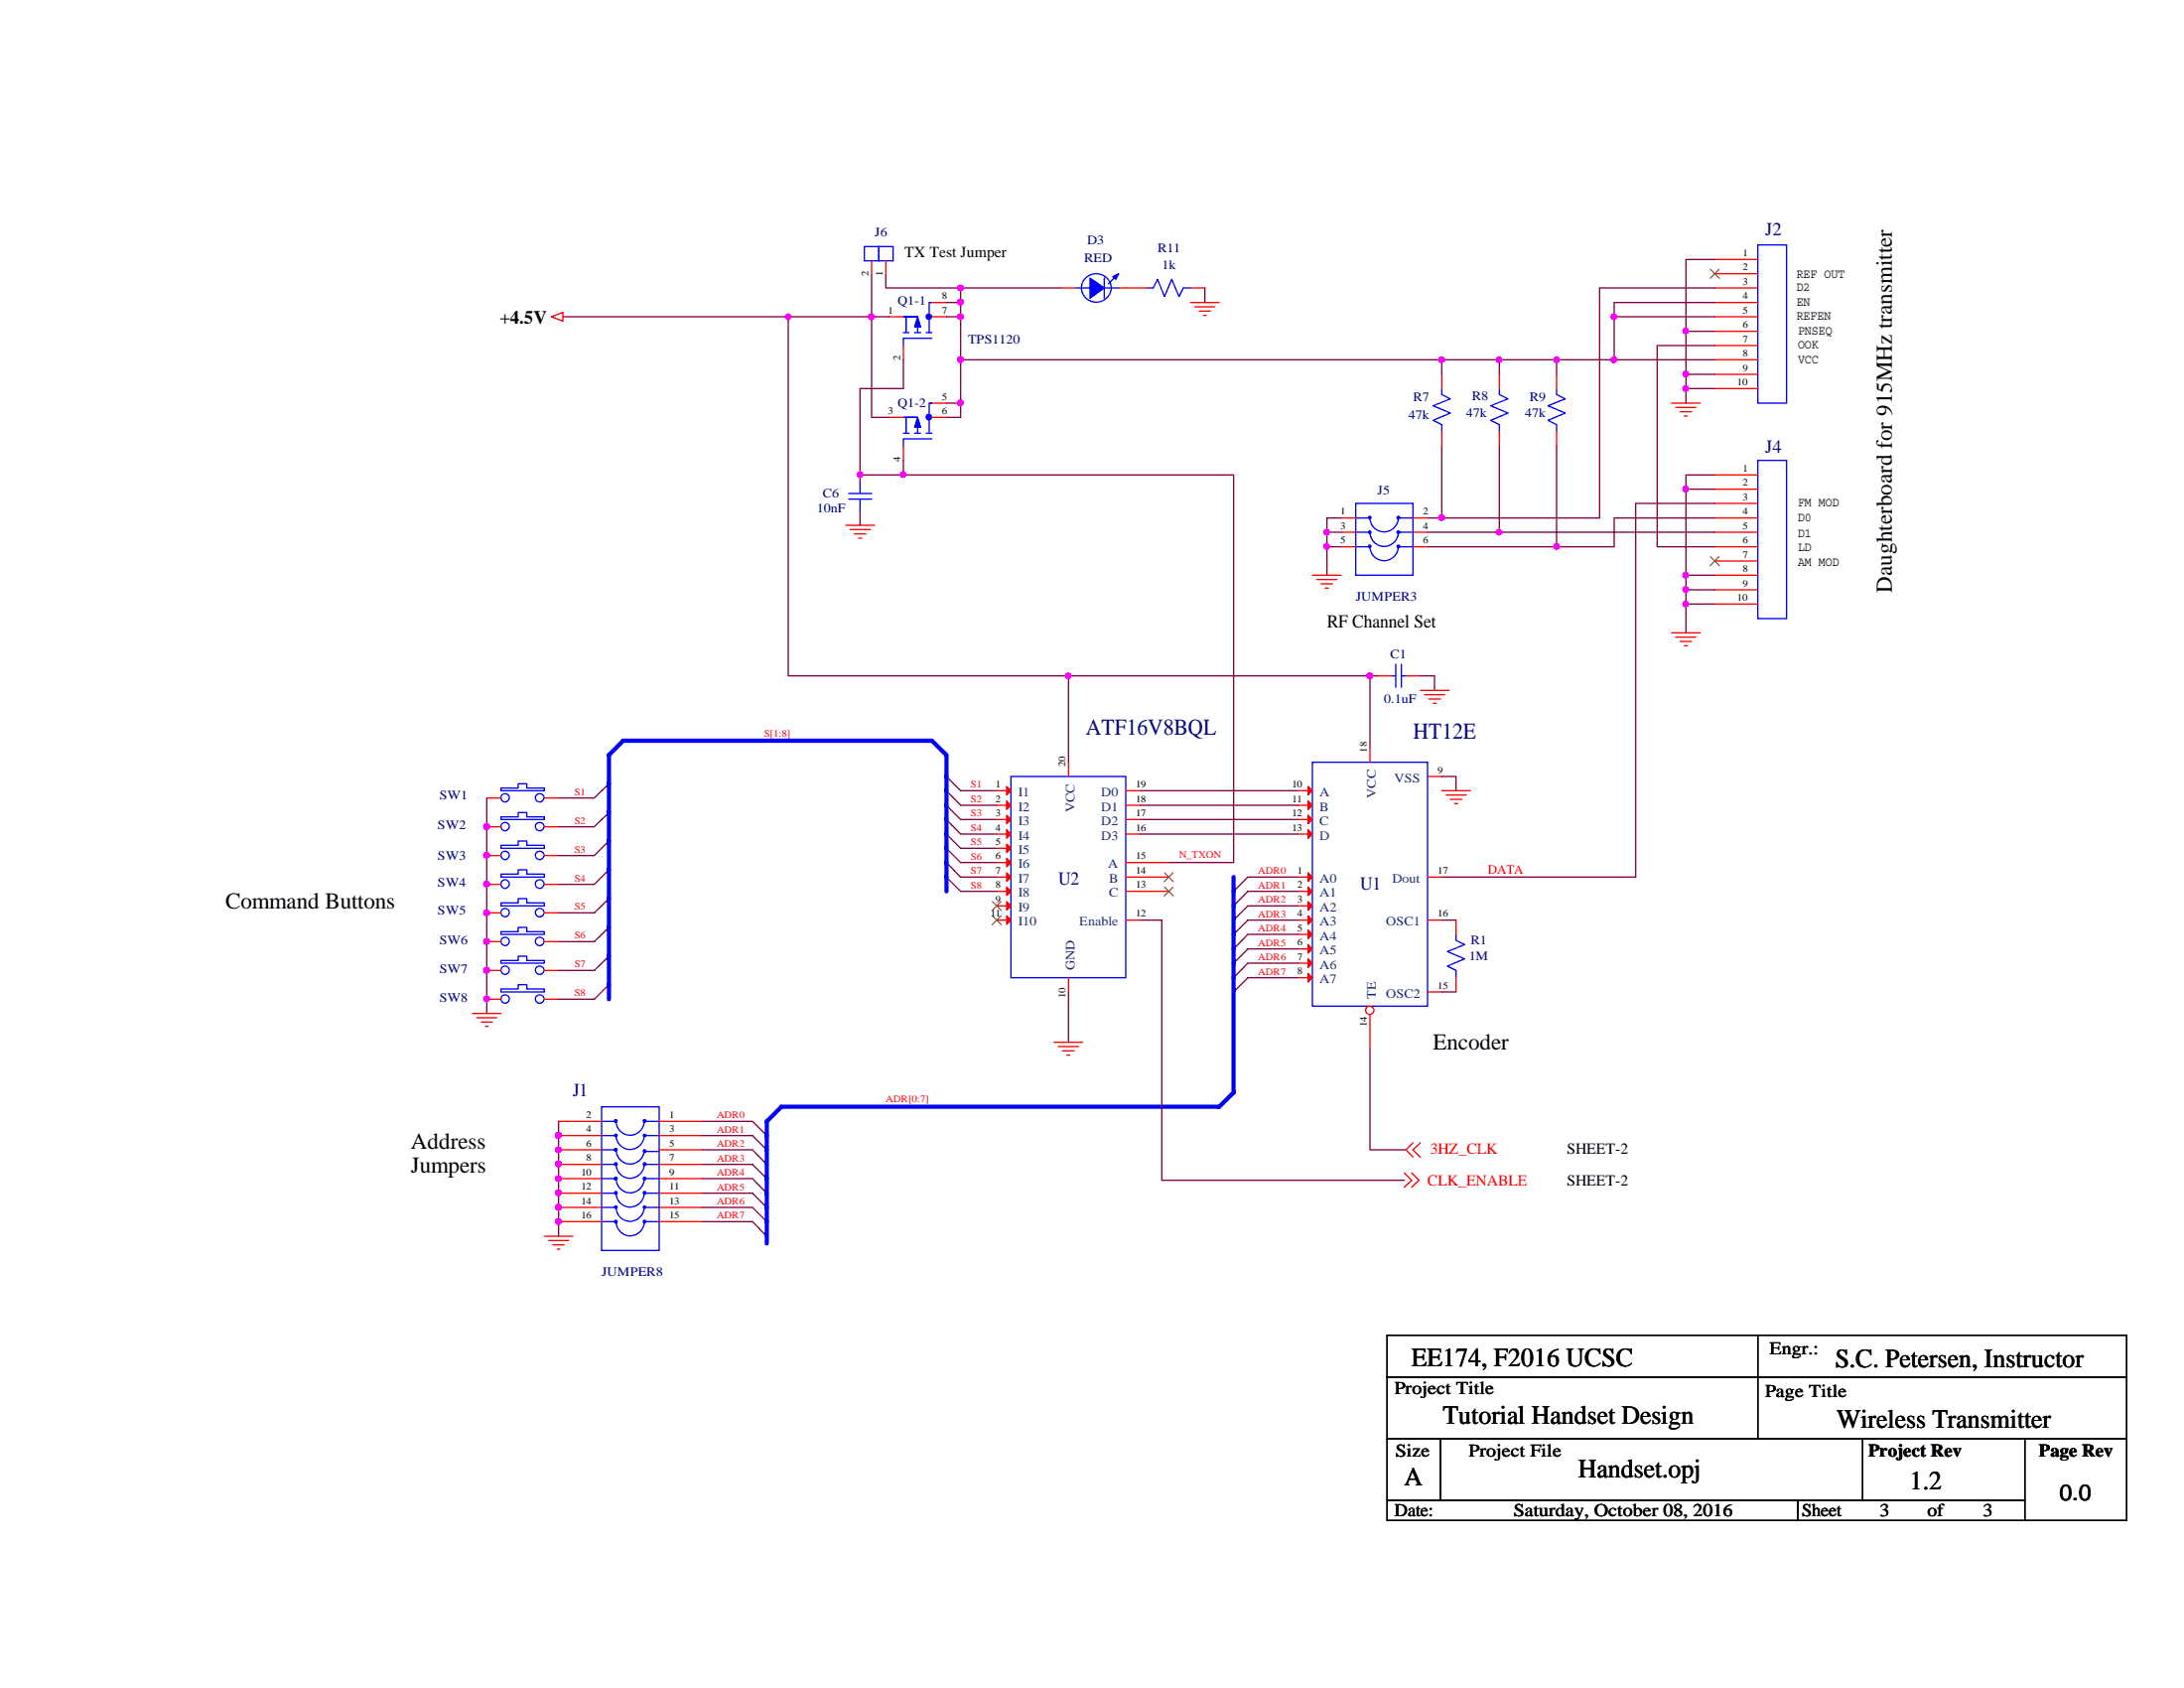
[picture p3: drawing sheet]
<svg xmlns="http://www.w3.org/2000/svg" width="279mm" height="216mm" viewBox="0 0 279 216" stroke-linecap="round" stroke-linejoin="round" font-family="sans-serif">
<g fill="none" stroke="#f00" stroke-width=".17">
<path d="M111.5 33.4v1.8M113.3 33.4v1.8M119.2 38.7h1.9M135.8 36.8h1.8M143.1 36.8h1.8M152.3 38.7h3.7M152.9 39.2h2.5M153.4 39.8h1.5M70.5 40.5l1.5-.5v1.1zM72 40.5h.4M113.7 40.5h1.9M113.7 53.4h1.9"/>
<path d="M115.6 44.2v1.8M115.6 57.1v1.8M119.2 40.5h1.9M119.2 53.4h1.9M119.2 51.6h1.9M154 40.3h.3M184.4 55.2v1.9M184.4 47.9v1.8M199.1 55.2v1.9M199.1 47.9v1.8M213.8 51.6h3.7M214.4 52.1h2.6"/>
<path d="M214.9 52.7h1.5M215.5 53.2h.4M108.2 67.2h3.7M108.8 67.7h2.5M109.3 68.3h1.5M109.9 68.8h.3M110 61.6h.1M110 65.3h.1M167.9 73.6h3.7M168.4 74.1h2.6M169 74.7h1.5M169.5 75.2h.4"/>
<path d="M171.6 66.3h1.8M171.6 68.1h1.8M171.6 69.9h1.8M180.8 66.3h1.8M180.8 68.1h1.8M180.8 69.9h1.8M136.7 97.5v1.8M181.7 88.3h3.7M182.2 88.9h2.6M182.8 89.4h1.5M183.3 90h.4M213.8 80.9h3.7"/>
<path d="M214.4 81.5h2.6M214.9 82h1.5M215.5 82.6h.4M62.3 109.4h1.8M62.3 113.1h1.8M62.3 116.8h1.8M64.1 111.3h.1M64.1 114.9h.1M64.1 118.6h.1M69.6 109.4h1.9M69.6 111.3h.1M69.6 113.1h1.9"/>
<path d="M69.6 114.9h.1M69.6 116.8h1.9M69.6 118.6h.1M127.5 101.1h1.8M127.5 117.7h1.8M127.5 103h1.8M127.5 104.8h1.8M127.5 106.7h1.8M127.5 108.5h1.8M127.5 110.3h1.8M127.5 112.2h1.8M127.5 114h1.8"/>
<path d="M127.5 115.9h1.8M144 117.7h1.9M144 114h5.5M144 112.2h5.5M144 110.3h5.5M144 106.7h1.9M144 104.8h1.9M144 103h1.9M144 101.1h1.9M184.4 101.1h3.7M185 101.7h2.6M185.5 102.2h1.5"/>
<path d="M186.1 102.8h.4M60.5 129.6h3.6M61 130.2h2.5M61.6 130.7h1.4M62.1 131.3h.3M62.3 120.4h1.8M62.3 124.1h1.8M64.1 122.3h.1M64.1 125.9h.1M69.6 120.4h1.9M69.6 122.3h.1M69.6 124.1h1.9"/>
<path d="M69.6 125.9h.1M134.8 133.3h3.7M135.4 133.9h2.6M135.9 134.4h1.5M136.5 135h.4M136.7 125.1v1.8M69.6 158.1h3.7M70.2 158.7h2.5M70.7 159.2h1.5M71.3 159.8h.3M71.5 143.4h5.5M71.5 145.2h5.5"/>
<path d="M71.5 147.1h5.5M71.5 148.9h5.5M71.5 150.7h5.5M71.5 152.6h5.5M71.5 154.4h5.5M71.5 156.3h5.5M84.3 143.4h5.5M84.3 145.2h5.5M84.3 147.1h5.5M84.3 148.9h5.5M84.3 150.7h5.5M84.3 152.6h5.5"/>
<path d="M84.3 154.4h5.5M84.3 156.3h5.5M179.7 150l.9 1-.9 .8M180.6 150l.9 1-.9 .8M180.8 146.2l-.9 .9 .9 .9M181.7 146.2l-.9 .9 .9 .9"/>
</g>
<g fill="none" stroke="#800040" stroke-width=".17">
<path d="M121.1 99.3l1.8 1.8M77.9 100.2l-1.9 1.9M77.9 103.9l-1.9 1.8M77.9 107.6l-1.9 1.8M77.9 111.3l-1.9 1.8M77.9 114.9l-1.9 1.9M77.9 118.6l-1.9 1.8M121.1 101.1l1.8 1.9M121.1 103l1.8 1.8M121.1 104.8l1.8 1.9M121.1 106.7l1.8 1.8M121.1 108.5l1.8 1.8"/>
<path d="M121.1 110.3l1.8 1.9M121.1 112.2l1.8 1.8M159.6 112.2l-1.8 1.8M159.6 114l-1.8 1.9M159.6 115.9l-1.8 1.8M159.6 117.7l-1.8 1.8M159.6 119.5l-1.8 1.9M77.9 122.3l-1.9 1.8M77.9 125.9l-1.9 1.9M159.6 121.4l-1.8 1.8M159.6 123.2l-1.8 1.9M159.6 125.1l-1.8 1.8"/>
<path d="M96.3 143.4l1.8 1.8M96.3 145.2l1.8 1.9M96.3 147.1l1.8 1.8M96.3 148.9l1.8 1.8M96.3 150.7l1.8 1.9M96.3 152.6l1.8 1.8M96.3 154.4l1.8 1.9M96.3 156.3l1.8 1.8"/>
</g>
<path d="M177.5 170.8h94.6v5.3h-94.6zM177.5 176.1h94.6v7.9h-94.6zM224.9 170.8v13.2M177.5 184v7.9M177.5 191.9h52.5v2.6h-52.5zM184.3 184v7.9M230 191.9h29v2.6h-29zM238.3 184v7.9M259 184v7.9M259 194.5h13.1M272.1 184v10.3" fill="none" stroke="#000" stroke-width=".17"/>
<g fill="none" stroke="#00f" stroke-width=".17">
<path d="M110.6 31.5h1.8v1.9h-1.8zM112.4 31.5h1.9v1.9h-1.9zM119 38.7h.2h-.3v3.8M137.6 36.8h1.8M138.9 35.5a1.86 1.86 0 0 1 2.6 0 1.86 1.86 0 0 1 .1 2.6 1.86 1.86 0 0 1-2.6 .1 1.86 1.86 0 0 1-.1-2.7zM141.3 35.6v2.5M141.3 36.8h1.8M142.9 35.2l-1.1 1.1M115.6 42.5h.7M115.6 55.4h.7M115.6 40.5h1.8M115.6 53.4h1.8"/>
<path d="M115.9 40.7v1.7M115.9 40.5v2M115.9 53.6v1.6M115.9 53.4v2M117 42.5h.8M117 55.4h.8M117.4 41.4v1.1M117.4 54.3v1.1M118.5 42.5h.7M118.5 55.4h.7M118.9 40.5h.3M118.9 53.4h.3"/>
<path d="M119 51.6h.2h-.3v3.8M119.2 43.3h-3.6v.9M119.2 56.1h-3.6v1M184.4 49.7v.8l1.1 .5-2.2 .9 2.2 .9-2.2 1 1.1 .5v.9M199.1 49.7v.8l1.1 .5-2.2 .9 2.2 .9-2.2 1 1.1 .5v.9M108.6 63.8h2.9M108.6 63.1h2.9M110 61.6v1.5M110 63.8v1.5M173.4 64.4h7.4v9.2h-7.4zM173.4 68.1h1.9a1.82 1.82 0 0 0 1.8 1.8 1.82 1.82 0 0 0 1.8-1.8M173.4 66.3h1.9a1.82 1.82 0 0 0 1.8 1.7 1.82 1.82 0 0 0 1.8-1.7"/>
<path d="M173.4 69.9h1.9a1.82 1.82 0 0 0 1.8 1.8 1.82 1.82 0 0 0 1.8-1.8M178.9 66.3h1.9M178.9 68.1h1.9M178.9 69.9h1.9M129.3 99.3h14.7v25.8h-14.7zM167.9 97.5h14.7v31.2h-14.7zM64.1 108.1h2.2v-.5h1.1v.5h2.2v.4h-5.5zM64.1 111.8h2.2v-.5h1.1v.5h2.2v.4h-5.5zM64.1 115.5h2.2v-.6h1.1v.6h2.2v.4h-5.5zM64.1 119.2h2.2v-.6h1.1v.6h2.2v.3h-5.5zM64.1 122.9h2.2v-.6h1.1v.6h2.2v.3h-5.5zM77 154.4h1.8a1.8 1.8 0 0 0 1.8 1.8 1.8 1.8 0 0 0 1.8-1.8"/>
<path d="M77 141.6h7.3v18.3h-7.3zM77 148.9h1.8a1.8 1.8 0 0 0 1.8 1.8 1.8 1.8 0 0 0 1.8-1.8M77 150.7h1.8a1.8 1.8 0 0 0 1.8 1.9 1.8 1.8 0 0 0 1.8-1.9M77 152.6h1.8a1.8 1.8 0 0 0 1.8 1.8 1.8 1.8 0 0 0 1.8-1.8M77 145.2h1.8a1.8 1.8 0 0 0 1.8 1.8 1.8 1.8 0 0 0 1.8-1.8M77 147.1h1.8a1.8 1.8 0 0 0 1.8 1.8 1.8 1.8 0 0 0 1.8-1.8M77 143.4h1.8a1.8 1.8 0 0 0 1.8 1.8 1.8 1.8 0 0 0 1.8-1.8M77 156.3h1.8a1.8 1.8 0 0 0 1.8 1.8 1.8 1.8 0 0 0 1.8-1.8M82.5 154.4h1.8M82.5 148.9h1.8M82.5 150.7h1.8M82.5 152.6h1.8"/>
<path d="M82.5 147.3h1.8M82.5 145.2h1.8M82.5 143.4h1.8M82.5 156.3h1.8"/>
<circle cx="64.6" cy="113.1" r=".55"/>
<circle cx="64.6" cy="116.7" r=".54"/>
<circle cx="64.6" cy="109.4" r=".54"/>
<circle cx="69" cy="113.1" r=".56"/>
<circle cx="69.1" cy="109.4" r=".55"/>
<circle cx="69.1" cy="116.7" r=".55"/>
<circle cx="64.6" cy="120.4" r=".54"/>
<circle cx="64.6" cy="124.1" r=".54"/>
<circle cx="69.1" cy="120.4" r=".55"/>
<circle cx="69.1" cy="124.1" r=".55"/>
</g>
<g fill="#00f" stroke="#00f" stroke-width=".17">
<path d="M78.7 145.1h.2v.2h-.2z" fill-rule="evenodd"/>
<path d="M78.7 143.3h.2v.2h-.2z" fill-rule="evenodd"/>
<path d="M82.3 143.3h.3v.2h-.3z" fill-rule="evenodd"/>
<path d="M82.3 145.1h.3v.2h-.3z" fill-rule="evenodd"/>
<path d="M82.3 147.1h.3v.3h-.3z" fill-rule="evenodd"/>
<path d="M78.7 146.9h.2v.3h-.2z" fill-rule="evenodd"/>
<path d="M78.7 148.8h.2v.2h-.2z" fill-rule="evenodd"/>
<path d="M82.3 148.8h.3v.2h-.3z" fill-rule="evenodd"/>
<path d="M78.7 150.6h.2v.3h-.2z" fill-rule="evenodd"/>
<path d="M82.3 150.6h.3v.3h-.3z" fill-rule="evenodd"/>
<path d="M78.7 152.4h.2v.3h-.2z" fill-rule="evenodd"/>
<path d="M82.3 152.4h.3v.3h-.3z" fill-rule="evenodd"/>
<path d="M78.7 154.3h.2v.2h-.2z" fill-rule="evenodd"/>
<path d="M82.3 154.3h.3v.2h-.3z" fill-rule="evenodd"/>
<path d="M78.7 156.1h.2v.3h-.2z" fill-rule="evenodd"/>
<path d="M82.3 156.1h.3v.3h-.3z" fill-rule="evenodd"/>
<path d="M178.8 67.9h.2v.3h-.2z" fill-rule="evenodd"/>
<path d="M178.8 66.1h.2v.2h-.2z" fill-rule="evenodd"/>
<path d="M175.1 66.1h.2v.2h-.2z" fill-rule="evenodd"/>
<path d="M175.1 67.9h.2v.3h-.2z" fill-rule="evenodd"/>
<path d="M178.8 69.8h.2v.2h-.2z" fill-rule="evenodd"/>
<path d="M175.1 69.8h.2v.2h-.2z" fill-rule="evenodd"/>
<path d="M117.4 40.5l.4 1.3h-.8z" fill-rule="evenodd"/>
<path d="M139.4 35.6l1.9 1.2-1.9 1.3z" fill-rule="evenodd"/>
<path d="M142.4 35.4l.7-.4-.4 .7z" fill-rule="evenodd"/>
<path d="M117.4 53.4l.4 1.3h-.8z" fill-rule="evenodd"/>
<circle cx="118.8" cy="40.5" r=".34"/>
<circle cx="118.8" cy="53.4" r=".35"/>
</g>
<g fill="#f00" stroke="#f00" stroke-width=".17">
<path d="M128.8 100.6l.5 .5-.5 .6z"/>
<path d="M128.8 117.1l.5 .6-.5 .5z"/>
<path d="M128.8 102.4l.5 .6-.5 .5z"/>
<path d="M128.8 104.3l.5 .5-.5 .6z"/>
<path d="M128.8 106.1l.5 .6-.5 .5z"/>
<path d="M128.8 107.9l.5 .6-.5 .6z"/>
<path d="M128.8 109.8l.5 .5-.5 .6z"/>
<path d="M128.8 111.6l.5 .6-.5 .5z"/>
<path d="M128.8 113.5l.5 .5-.5 .6z"/>
<path d="M128.8 115.3l.5 .6-.5 .5z"/>
</g>
<path d="M127 117.1l1.1 1.2M127 115.3l1.1 1.2M128.1 117.1l-1.2 1.2M128.1 115.3l-1.2 1.2M149 113.5l1.1 1.1M149 111.6l1.1 1.2M150.1 113.5l-1.2 1.1M150.1 111.6l-1.2 1.2" fill="none" stroke="#804000" stroke-width=".13"/>
<circle cx="175.2" cy="129.2" r=".54" fill="#fff" stroke="#f00" stroke-width=".17"/>
<g fill="none" stroke="#f00" stroke-width=".17">
<path d="M144.9 36.8h1.9M152.3 36.8h1.8M219.4 33.2h5.5M219.4 35h5.5M219.4 36.8h5.5M219.4 38.7h5.5M191.8 55.2v1.9M191.8 47.9v1.8M219.4 40.5h5.5M219.4 42.4h5.5M219.4 44.2h5.5M219.4 46h5.5"/>
<path d="M219.4 47.9h5.5M219.4 49.7h5.5M219.4 60.7h5.5M219.4 62.6h5.5M219.4 64.4h5.5M219.4 66.3h5.5M219.4 68.1h5.5M219.4 69.9h5.5M219.4 71.8h5.5M219.4 73.6h5.5M219.4 75.4h5.5M219.4 77.3h5.5"/>
<path d="M175.3 95.6v1.9M176.2 86.4h1.8M179.9 86.4h1.8M182.6 99.3h1.8M62.3 105.7h1.8M62.3 102.1h1.8M64.1 107.6h.1M64.1 103.9h.1M69.6 105.7h1.9M69.6 107.6h.1M69.6 102.1h1.9M69.6 103.9h.1"/>
<path d="M166.1 103h1.8M166.1 104.8h1.8M166.1 106.7h1.8M166.1 112.2h1.8M166.1 114h1.8M166.1 115.9h1.8M166.1 117.7h1.8M166.1 119.5h1.8M166.1 101.1h1.8M182.6 117.7h1.8M182.6 112.2h1.8M186.3 117.7v1.8"/>
<path d="M62.3 127.8h1.8M64.1 129.6h.1M69.6 127.8h1.9M69.6 129.6h.1M166.1 125.1h1.8M166.1 121.4h1.8M166.1 123.2h1.8M175.3 129.8v4.4M182.6 126.9h1.8M186.3 125.1v1.8"/>
</g>
<g fill="#f00" stroke="#f00" stroke-width=".17">
<path d="M167.3 102.4l.6 .6-.6 .5z"/>
<path d="M167.3 104.3l.6 .5-.6 .6z"/>
<path d="M167.3 106.1l.6 .6-.6 .5z"/>
<path d="M167.3 124.5l.6 .6-.6 .5z"/>
<path d="M167.3 111.6l.6 .6-.6 .5z"/>
<path d="M167.3 113.5l.6 .5-.6 .6z"/>
<path d="M167.3 115.3l.6 .6-.6 .5z"/>
<path d="M167.3 117.1l.6 .6-.6 .5z"/>
<path d="M167.3 119l.6 .5-.6 .6z"/>
<path d="M167.3 120.8l.6 .6-.6 .5z"/>
<path d="M167.3 122.6l.6 .6-.6 .5z"/>
<path d="M167.3 100.6l.6 .5-.6 .6z"/>
</g>
<g fill="none" stroke="#00f" stroke-width=".17">
<path d="M146.8 36.8h.7l.6-1.1 .9 2.2 .9-2.2 .9 2.2 .6-1.1h.9M224.9 31.3h3.7v20.3h-3.7zM191.8 49.7v.8l1.1 .5-2.2 .9 2.2 .9-2.2 1 1.1 .5v.9M224.9 58.9h3.7v20.2h-3.7zM178 86.4h.6M178.6 85v2.9M179.3 86.4h.6M179.3 85v2.9M64.1 104.5h2.2v-.6h1.1v.6h2.2v.3h-5.5zM64.1 100.8h2.2v-.6h1.1v.6h2.2v.3h-5.5zM186.3 119.5v.8l1.1 .5-2.2 .9 2.2 .9-2.2 1 1.1 .5v1M64.1 126.5h2.2v-.6h1.1v.6h2.2v.4h-5.5z"/>
<circle cx="64.6" cy="105.7" r=".54"/>
<circle cx="64.6" cy="102" r=".54"/>
<circle cx="69.1" cy="102" r=".55"/>
<circle cx="69.1" cy="105.7" r=".55"/>
<circle cx="64.6" cy="127.8" r=".54"/>
<circle cx="69.1" cy="127.8" r=".55"/>
</g>
<path d="M218.8 34.5l1.2 1.1M219.9 34.5l-1.1 1.1M218.8 71.2l1.2 1.1M219.9 71.2l-1.1 1.1" fill="none" stroke="#804000" stroke-width=".13"/>
<g fill="none" stroke="#800040" stroke-width=".17">
<path d="M111.5 35.2v5.3M113.3 35.2v1.6h9.6M121.1 38.7h1.8M122.9 38.7v1.8M122.9 36.8v1.9M122.9 36.8h12.9M154.1 36.8v1.9M219.4 36.8h-14.8v29.5h-20.2M219.4 38.7h-12.9v1.8M219.4 33.2h-3.7v9.2M72.4 40.5h28.4M100.8 40.5h10.7"/>
<path d="M100.8 40.5v45.9h35.9M111.5 40.5h2.2M111.5 40.5v12.9h2.2M115.6 46v3.7h-5.6v11h5.6M115.6 58.9v1.8M121.1 51.6h1.8M121.1 40.5h1.8M122.9 40.5v5.5M122.9 51.6v1.8h-1.8M122.9 46v5.6M122.9 46h61.5M184.4 57.1v9.2"/>
<path d="M184.4 46v1.9M184.4 46h7.4M191.8 57.1v11M191.8 46v1.9M191.8 46h7.3M199.1 57.1v12.8M199.1 46v1.9M199.1 46h7.4M206.5 40.5h12.9M206.5 40.5v5.5M206.5 46h12.9M215.7 42.4v5.5"/>
<path d="M215.7 49.7v1.9M215.7 42.4h3.7M215.7 47.9h3.7M215.7 47.9v1.8h3.7M219.4 44.2h-7.4v25.7h7.4M110 65.3v1.9M110 60.7v.9M115.6 60.7h42.2v49.6h-8.3M169.8 69.9h1.8M169.8 68.1h1.8M169.8 69.9v3.7M169.8 68.1v1.8"/>
<path d="M171.6 66.3h-1.8v1.8M182.6 68.1h9.2M182.6 69.9h16.5M182.6 66.3h1.8M191.8 68.1h27.6M215.7 75.4h3.7M215.7 75.4v1.9h3.7M215.7 77.3v3.6M215.7 73.6v1.8M215.7 62.6v11M215.7 73.6h3.7M215.7 62.6h3.7"/>
<path d="M219.4 66.3h-12.9v3.6h-7.4M219.4 64.4h-10.1v47.8h-24.9M219.4 60.7h-3.7v1.9M175.3 86.4h-38.6v11.1M175.3 86.4v9.2M175.3 86.4h.9M181.7 86.4h1.8v1.9M184.4 99.3h1.9v1.8M62.3 102.1v27.5M71.5 102.1h4.5M71.5 105.7h4.5M71.5 109.4h4.5"/>
<path d="M71.5 113.1h4.5M71.5 116.8h4.5M122.9 101.1h4.6M122.9 103h4.6M122.9 104.8h4.6M122.9 106.7h4.6M122.9 108.5h4.6M122.9 110.3h4.6M122.9 112.2h4.6M122.9 114h4.6M145.9 117.7h2.7v33.3h31.1M145.9 101.1h20.2"/>
<path d="M145.9 103h20.2M145.9 104.8h20.2M145.9 106.7h20.2M159.6 112.2h6.5M159.6 114h6.5M159.6 115.9h6.5M159.6 117.7h6.5M159.6 119.5h6.5M184.4 117.7h1.9M71.5 120.4h4.5M71.5 124.1h4.5M71.5 127.8h4.5"/>
<path d="M136.7 126.9v6.4M159.6 121.4h6.5M159.6 123.2h6.5M159.6 125.1h6.5M175.3 134.2v12.9h4.6M184.4 126.9h1.9M71.5 143.4v14.7M89.8 143.4h6.5M89.8 145.2h6.5M89.8 147.1h6.5M89.8 148.9h6.5M89.8 150.7h6.5"/>
<path d="M89.8 152.6h6.5M89.8 154.4h6.5M89.8 156.3h6.5"/>
</g>
<g fill="#f0f" stroke="#f0f" stroke-width=".17">
<circle cx="136.6" cy="86.4" r=".34"/>
<circle cx="175.2" cy="86.4" r=".36"/>
<circle cx="215.6" cy="47.8" r=".34"/>
<circle cx="215.6" cy="77.3" r=".34"/>
<circle cx="215.6" cy="73.6" r=".34"/>
<circle cx="191.8" cy="68.1" r=".34"/>
<circle cx="184.4" cy="66.2" r=".36"/>
<circle cx="191.8" cy="46" r=".34"/>
<circle cx="122.9" cy="51.5" r=".36"/>
<circle cx="110" cy="60.7" r=".34"/>
<circle cx="169.7" cy="69.9" r=".34"/>
<circle cx="215.6" cy="42.3" r=".34"/>
<circle cx="215.6" cy="49.7" r=".34"/>
<circle cx="215.6" cy="75.4" r=".34"/>
<circle cx="169.7" cy="68.1" r=".34"/>
<circle cx="206.5" cy="46" r=".34"/>
<circle cx="122.9" cy="38.6" r=".36"/>
<circle cx="206.5" cy="40.5" r=".34"/>
<circle cx="215.6" cy="62.5" r=".35"/>
<circle cx="199.1" cy="69.9" r=".34"/>
<circle cx="111.5" cy="40.5" r=".36"/>
<circle cx="199.1" cy="46" r=".34"/>
<circle cx="71.4" cy="145.2" r=".37"/>
<circle cx="71.4" cy="147.1" r=".36"/>
<circle cx="71.4" cy="150.7" r=".36"/>
<circle cx="71.4" cy="148.9" r=".36"/>
<circle cx="71.4" cy="156.2" r=".36"/>
<circle cx="71.4" cy="154.4" r=".37"/>
<circle cx="71.4" cy="152.6" r=".36"/>
<circle cx="184.4" cy="46" r=".36"/>
<circle cx="122.9" cy="46" r=".36"/>
<circle cx="122.9" cy="40.5" r=".36"/>
<circle cx="122.9" cy="36.8" r=".36"/>
<circle cx="115.5" cy="60.7" r=".34"/>
<circle cx="100.8" cy="40.5" r=".34"/>
<circle cx="62.3" cy="127.8" r=".36"/>
<circle cx="62.2" cy="124.1" r=".37"/>
<circle cx="62.2" cy="105.7" r=".37"/>
<circle cx="62.3" cy="116.8" r=".36"/>
<circle cx="62.3" cy="113.1" r=".36"/>
<circle cx="62.2" cy="120.4" r=".37"/>
<circle cx="62.3" cy="109.4" r=".36"/>
</g>
<path d="M121.1 114v-17.4l-1.9-1.9h-39.5l-1.8 1.9v31.2M157.8 112.2v27.5l-1.8 1.9h-56.1l-1.8 1.8v15.6" fill="none" stroke="#00f" stroke-width=".55"/>
<g font-size="3.4">
<text x="180.6" y="174.7">EE174, F2016 UCSC</text>
<text x="234.8" y="174.9">S.C. Petersen, Instructor</text>
<text x="184.6" y="182.1">Tutorial Handset Design</text>
<text x="235" y="182.6">Wireless Transmitter</text>
<text x="179.7" y="189.9">A</text>
<text x="201.9" y="189">Handset.opj</text>
<text x="244.3" y="190.5">1.2</text>
</g>
<g font-size="2.9">
<text x="242.1" y="75.8" transform="rotate(-90 242.1 75.8)">Daughterboard for 915MHz transmitter</text>
<text x="28.8" y="116.2">Command Buttons</text>
<text x="183.3" y="134.2">Encoder</text>
<text x="52.5" y="146.9">Address</text>
<text x="52.5" y="149.9">Jumpers</text>
<text x="263.4" y="191.9">0.0</text>
</g>
<g font-size="2.9" fill="#000080">
<text x="138.9" y="94">ATF16V8BQL</text>
<text x="180.8" y="94.5">HT12E</text>
</g>
<g font-size="2.4" fill="#000080">
<text x="225.8" y="30.1">J2</text>
<text x="225.8" y="57.9">J4</text>
<text x="135.4" y="113.2">U2</text>
<text x="174" y="113.7">U1</text>
<text x="73.3" y="140.2">J1</text>
</g>
<g font-size="2.4">
<text x="63.9" y="41.4">+4.5V</text>
<text x="169.8" y="80.3">RF Channel Set</text>
</g>
<g font-size="2.3">
<text x="226.4" y="173.2">Engr.:</text>
<text x="178.4" y="178.3">Project Title</text>
<text x="225.8" y="178.7">Page Title</text>
<text x="178.6" y="186.3">Size</text>
<text x="187.9" y="186.3">Project File</text>
<text x="239" y="186.3">Project Rev</text>
<text x="260.9" y="186.3">Page Rev</text>
<text x="178.4" y="194">Date:</text>
<text x="193.6" y="194">Saturday, October 08, 2016</text>
<text x="230.5" y="194">Sheet</text>
<text x="240.5" y="194">3</text>
<text x="246.5" y="194">of</text>
<text x="253.7" y="194">3</text>
</g>
<g font-size="2">
<text x="115.7" y="32.9">TX Test Jumper</text>
<text x="200.4" y="147.6">SHEET-2</text>
<text x="200.4" y="151.6">SHEET-2</text>
</g>
<g font-size="2" fill="#f00">
<text x="183" y="147.6">3HZ_CLK</text>
<text x="182.6" y="151.6">CLK_ENABLE</text>
</g>
<g font-size="1.7" fill="#000080">
<text x="111.9" y="30.2">J6</text>
<text x="138.7" y="33.5">RED</text>
<text x="139.1" y="31.3">D3</text>
<text x="148.1" y="32.2">R11</text>
<text x="148.6" y="34.4">1k</text>
<text x="114.8" y="39">Q1-1</text>
<text x="123.8" y="44">TPS1120</text>
<text x="114.8" y="52.1">Q1-2</text>
<text x="180.2" y="53.6">47k</text>
<text x="180.8" y="51.3">R7</text>
<text x="187.6" y="53.3">47k</text>
<text x="188.3" y="51.1">R8</text>
<text x="195.1" y="53.3">47k</text>
<text x="195.7" y="51.3">R9</text>
<text x="104.5" y="65.5">10nF</text>
<text x="105.2" y="63.6">C6</text>
<text x="176.2" y="63.3">J5</text>
<text x="173.4" y="76.9">JUMPER3</text>
<text x="177.1" y="89.9">0.1uF</text>
<text x="177.8" y="84.2">C1</text>
<text x="56" y="106.1">SW2</text>
<text x="56.2" y="102.2">SW1</text>
<text x="56" y="109.9">SW3</text>
<text x="56" y="113.4">SW4</text>
<text x="56" y="116.9">SW5</text>
<text x="56.2" y="120.8">SW6</text>
<text x="56.2" y="124.5">SW7</text>
<text x="187.9" y="122.8">1M</text>
<text x="188.1" y="120.8">R1</text>
<text x="56.2" y="128.1">SW8</text>
<text x="77" y="163.2">JUMPER8</text>
</g>
<g font-size="1.7">
<text x="229.8" y="35.6">REF OUT</text>
<text x="229.8" y="40.9">REFEN</text>
<text x="229.8" y="39.1">EN</text>
<text x="229.8" y="37.3">D2</text>
<text x="230" y="44.6">OOK</text>
<text x="230" y="42.8">PNSEQ</text>
<text x="230" y="46.4">VCC</text>
<text x="230" y="64.8">FM MOD</text>
<text x="230" y="70.5">LD</text>
<text x="230" y="66.6">D0</text>
<text x="230" y="68.7">D1</text>
<text x="230" y="72.3">AM MOD</text>
</g>
<g font-size="1.7" fill="#004080">
<text x="130.3" y="101.9">I1</text>
<text x="140.9" y="101.9">D0</text>
<text x="168.8" y="101.9">A</text>
<text x="178.4" y="100">VSS</text>
<text x="130.3" y="103.7">I2</text>
<text x="130.3" y="105.5">I3</text>
<text x="130.3" y="107.4">I4</text>
<text x="137.5" y="103.9" transform="rotate(-90 137.5 103.9)">VCC</text>
<text x="140.9" y="107.4">D3</text>
<text x="140.9" y="105.5">D2</text>
<text x="140.9" y="103.7">D1</text>
<text x="168.8" y="103.7">B</text>
<text x="168.8" y="105.5">C</text>
<text x="168.8" y="107.4">D</text>
<text x="176" y="102.1" transform="rotate(-90 176 102.1)">VCC</text>
<text x="130.3" y="109.2">I5</text>
<text x="130.3" y="111">I6</text>
<text x="130.3" y="112.9">I7</text>
<text x="141.8" y="111">A</text>
<text x="141.9" y="112.9">B</text>
<text x="168.8" y="112.9">A0</text>
<text x="178.1" y="112.9">Dout</text>
<text x="130.3" y="118.4">I10</text>
<text x="130.3" y="114.7">I8</text>
<text x="130.3" y="116.6">I9</text>
<text x="138.1" y="118.4">Enable</text>
<text x="141.9" y="114.7">C</text>
<text x="168.8" y="114.7">A1</text>
<text x="168.8" y="116.6">A2</text>
<text x="168.8" y="118.4">A3</text>
<text x="177.3" y="118.4">OSC1</text>
<text x="137.5" y="124.1" transform="rotate(-90 137.5 124.1)">GND</text>
<text x="168.8" y="125.8">A7</text>
<text x="168.8" y="120.2">A4</text>
<text x="168.8" y="122.1">A5</text>
<text x="168.8" y="123.9">A6</text>
<text x="176" y="127.8" transform="rotate(-90 176 127.8)">TE</text>
<text x="177.3" y="127.6">OSC2</text>
</g>
<text font-size="1.7" fill="#f00" x="190.3" y="111.8">DATA</text>
<g font-size="1.3">
<text x="111.1" y="35.3" transform="rotate(-90 111.1 35.3)">2</text>
<text x="112.9" y="35.3" transform="rotate(-90 112.9 35.3)">1</text>
<text x="222.9" y="32.8">1</text>
<text x="222.9" y="34.6">2</text>
<text x="113.6" y="40.1">1</text>
<text x="120.5" y="40.1">7</text>
<text x="120.5" y="38.3">8</text>
<text x="222.9" y="36.4">3</text>
<text x="222.9" y="38.3">4</text>
<text x="222.9" y="40.1">5</text>
<text x="222.9" y="42">6</text>
<text x="115.1" y="46.1" transform="rotate(-90 115.1 46.1)">2</text>
<text x="222.9" y="43.8">7</text>
<text x="222.9" y="45.6">8</text>
<text x="222.9" y="47.5">9</text>
<text x="113.6" y="53">3</text>
<text x="120.5" y="53">6</text>
<text x="120.5" y="51.1">5</text>
<text x="222.2" y="49.3">10</text>
<text x="115.1" y="59" transform="rotate(-90 115.1 59)">4</text>
<text x="171.5" y="65.8">1</text>
<text x="182" y="65.8">2</text>
<text x="222.9" y="60.3">1</text>
<text x="222.9" y="62.1">2</text>
<text x="222.9" y="64">3</text>
<text x="222.9" y="65.8">4</text>
<text x="171.5" y="67.6">3</text>
<text x="171.5" y="69.5">5</text>
<text x="182" y="67.6">4</text>
<text x="182" y="69.5">6</text>
<text x="222.9" y="67.6">5</text>
<text x="222.9" y="69.5">6</text>
<text x="222.9" y="71.3">7</text>
<text x="222.2" y="76.8">10</text>
<text x="222.9" y="73.2">8</text>
<text x="222.9" y="75">9</text>
<text x="127.4" y="100.7">1</text>
<text x="136.3" y="98" transform="rotate(-90 136.3 98)">20</text>
<text x="145.3" y="100.7">19</text>
<text x="165.3" y="100.7">10</text>
<text x="174.8" y="96.2" transform="rotate(-90 174.8 96.2)">18</text>
<text x="183.9" y="98.9">9</text>
<text x="127.4" y="102.6">2</text>
<text x="127.4" y="104.4">3</text>
<text x="127.4" y="106.3">4</text>
<text x="145.3" y="106.3">16</text>
<text x="145.3" y="104.4">17</text>
<text x="145.3" y="102.6">18</text>
<text x="165.3" y="102.6">11</text>
<text x="165.3" y="104.4">12</text>
<text x="165.3" y="106.3">13</text>
<text x="127.4" y="108.1">5</text>
<text x="127.4" y="109.9">6</text>
<text x="127.4" y="111.8">7</text>
<text x="127.4" y="113.6">8</text>
<text x="145.3" y="113.6">13</text>
<text x="145.3" y="111.8">14</text>
<text x="145.3" y="109.9">15</text>
<text x="165.9" y="111.8">1</text>
<text x="165.9" y="113.6">2</text>
<text x="183.9" y="111.8">17</text>
<text x="126.7" y="117.3">11</text>
<text x="127.4" y="115.4">9</text>
<text x="145.3" y="117.3">12</text>
<text x="165.9" y="115.4">3</text>
<text x="165.9" y="117.3">4</text>
<text x="165.9" y="119.1">5</text>
<text x="183.9" y="117.3">16</text>
<text x="165.9" y="124.6">8</text>
<text x="165.9" y="120.9">6</text>
<text x="165.9" y="122.8">7</text>
<text x="136.3" y="127.7" transform="rotate(-90 136.3 127.7)">10</text>
<text x="174.8" y="131.3" transform="rotate(-90 174.8 131.3)">14</text>
<text x="183.9" y="126.4">15</text>
<text x="75" y="143">2</text>
<text x="85.6" y="143">1</text>
<text x="75" y="144.8">4</text>
<text x="75" y="146.6">6</text>
<text x="75" y="148.5">8</text>
<text x="85.6" y="144.8">3</text>
<text x="85.6" y="146.6">5</text>
<text x="85.6" y="148.5">7</text>
<text x="74.3" y="150.3">10</text>
<text x="74.3" y="152.2">12</text>
<text x="74.3" y="154">14</text>
<text x="74.3" y="155.8">16</text>
<text x="85.6" y="150.3">9</text>
<text x="85.6" y="152.2">11</text>
<text x="85.6" y="154">13</text>
<text x="85.6" y="155.8">15</text>
</g>
<g font-size="1.3" fill="#f00">
<text x="97.7" y="94.2">S[1:8]</text>
<text x="73.5" y="101.7">S1</text>
<text x="124.2" y="100.8">S1</text>
<text x="73.5" y="105.4">S2</text>
<text x="124.2" y="102.6">S2</text>
<text x="124.2" y="104.4">S3</text>
<text x="124.2" y="106.3">S4</text>
<text x="73.5" y="109.1">S3</text>
<text x="73.5" y="112.7">S4</text>
<text x="124.2" y="108.1">S5</text>
<text x="124.2" y="109.9">S6</text>
<text x="124.2" y="111.8">S7</text>
<text x="124.2" y="113.6">S8</text>
<text x="150.8" y="109.7">N_TXON</text>
<text x="161" y="111.8">ADR0</text>
<text x="161" y="113.6">ADR1</text>
<text x="73.5" y="116.4">S5</text>
<text x="161" y="115.5">ADR2</text>
<text x="161" y="117.3">ADR3</text>
<text x="161" y="119.1">ADR4</text>
<text x="73.5" y="120.1">S6</text>
<text x="73.5" y="123.7">S7</text>
<text x="161" y="121">ADR5</text>
<text x="161" y="122.8">ADR6</text>
<text x="161" y="124.7">ADR7</text>
<text x="73.5" y="127.4">S8</text>
<text x="91.7" y="143">ADR0</text>
<text x="113.3" y="141">ADR[0:7]</text>
<text x="91.7" y="144.9">ADR1</text>
<text x="91.7" y="146.7">ADR2</text>
<text x="91.7" y="148.5">ADR3</text>
<text x="91.7" y="150.4">ADR4</text>
<text x="91.7" y="152.2">ADR5</text>
<text x="91.7" y="154.1">ADR6</text>
<text x="91.7" y="155.9">ADR7</text>
</g>
</svg>
